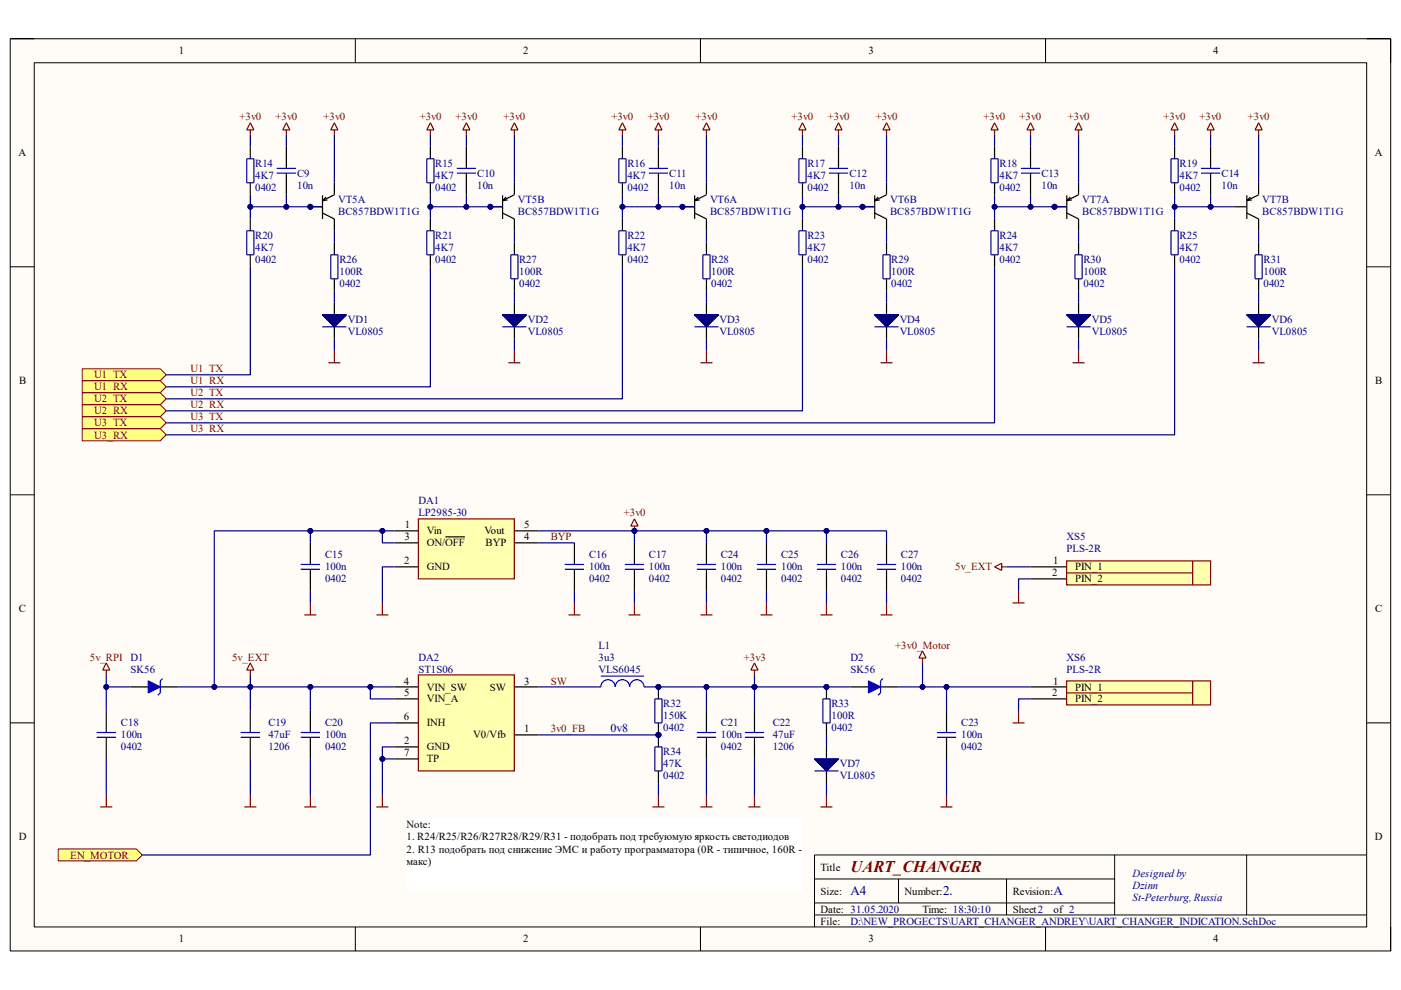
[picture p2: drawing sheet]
<svg xmlns="http://www.w3.org/2000/svg" width="297mm" height="210mm" viewBox="0 0 297 210" stroke-linecap="round" stroke-linejoin="round" font-family="sans-serif">
<path d="M2.2 8.2h292.7v193.4h-292.7z" fill-rule="evenodd" fill="#fffcf8"/>
<path d="M2.2 8.2h292.7v193.4h-292.7z" fill="none" stroke="#000" stroke-width=".21"/>
<path d="M7.3 13.3h282.5v183.2h-282.5z" fill-rule="evenodd" fill="#fffcf8"/>
<g fill="none" stroke="#000" stroke-width=".21">
<path d="M2.2 8.2h5.1M7.3 13.3h282.5v183.2h-282.5zM75.3 8.2v5.1M148.5 8.2v5.1M221.7 8.2v5.1M289.8 8.2h5.1v5.1M2.2 56.6h5.1M289.8 56.6h5.1M2.2 104.9h5.1M289.8 104.9h5.1M2.2 153.3h5.1M289.8 153.3h5.1"/>
<path d="M75.3 196.5v5.1M148.5 196.5v5.1M172.7 186.4h63.6M172.7 194h117.1M172.7 191.4h63.6M190.5 186.4v5M213.4 186.4v7.6M221.7 196.5v5.1M236.3 181.3v12.7M264.3 181.3v12.7M289.8 181.3h-117.1v15.2M294.9 196.5v5.1"/>
</g>
<path d="M53.1 31.1v2.6M53.1 38.7v2.6M60.7 31.1v4.6M60.7 36.7v4.6M53.1 46.4v2.5M53.1 54v2.6M70.9 51.5v2.5M70.9 59.1v2.6M70.9 64.2v2.5M70.9 69.3v2.5" fill="none" stroke="#000" stroke-width=".25"/>
<path d="M52.3 33.7h1.5v5h-1.5zM52.3 48.9h1.5v5.1h-1.5zM70.1 54h1.5v5.1h-1.5zM68.3 66.7h5.1l-2.5 2.6zM68.3 69.3h5.1" fill="none" stroke="#0c0087" stroke-width=".25"/>
<path d="M58.7 35.7h4M58.7 36.7h4" fill="none" stroke="#00f" stroke-width=".25"/>
<path d="M53.1 26l.7 1.6h-1.5zM53.1 27.6v1M60.7 26l.8 1.6h-1.6zM60.7 27.6v1" fill="none" stroke="#800000" stroke-width=".25"/>
<path d="M68.3 66.7h5.1l-2.5 2.6z" fill="#11037f"/>
<path d="M68.3 66.7h5.1l-2.5 2.6z" fill="none" stroke="#000080" stroke-width=".21"/>
<path d="M70.9 27.6v1M70.9 26l.7 1.6h-1.5zM69.6 76.9h2.6M70.9 74.4v2.5" fill="none" stroke="#800000" stroke-width=".25"/>
<circle cx="65.8" cy="43.8" r=".51" fill="#000080"/>
<circle cx="65.8" cy="43.8" r=".51" fill="none" stroke="#000080" stroke-width=".21"/>
<path d="M70.9 38.7v2.6M65.8 43.8h2.5M68.4 45.2l2.5 1.2v2.5M68.4 41.4v5M69.1 41.8l-.7 .7M69.4 42.4l-1 .1M70.9 41.3l-2.5 1.2" fill="none" stroke="#000" stroke-width=".25"/>
<circle cx="65.8" cy="43.8" r=".51" fill="#000080"/>
<circle cx="65.8" cy="43.8" r=".51" fill="none" stroke="#000080" stroke-width=".21"/>
<path d="M91.2 31.1v2.6M91.2 38.7v2.6M98.9 31.1v4.6M98.9 36.7v4.6M91.2 46.4v2.5M91.2 54v2.6M109.1 51.5v2.5M109.1 59.1v2.6M109.1 64.2v2.5M109.1 69.3v2.5" fill="none" stroke="#000" stroke-width=".25"/>
<path d="M90.5 33.7h1.5v5h-1.5zM90.5 48.9h1.5v5.1h-1.5zM108.3 54h1.5v5.1h-1.5zM106.5 66.7h5.1l-2.5 2.6zM106.5 69.3h5.1" fill="none" stroke="#0c0087" stroke-width=".25"/>
<path d="M96.8 35.7h4.1M96.8 36.7h4.1" fill="none" stroke="#00f" stroke-width=".25"/>
<path d="M91.2 26l.8 1.6h-1.5zM91.2 27.6v1M98.9 26l.7 1.6h-1.5zM98.9 27.6v1" fill="none" stroke="#800000" stroke-width=".25"/>
<path d="M106.5 66.7h5.1l-2.5 2.6z" fill="#11037f"/>
<path d="M106.5 66.7h5.1l-2.5 2.6z" fill="none" stroke="#000080" stroke-width=".21"/>
<path d="M109.1 27.6v1M109.1 26l.7 1.6h-1.5zM107.8 76.9h2.5M109.1 74.4v2.5" fill="none" stroke="#800000" stroke-width=".25"/>
<circle cx="104" cy="43.8" r=".51" fill="#000080"/>
<circle cx="104" cy="43.8" r=".51" fill="none" stroke="#000080" stroke-width=".21"/>
<path d="M109.1 38.7v2.6M104 43.8h2.5M106.6 45.2l2.5 1.2v2.5M106.6 41.4v5M107.3 41.8l-.7 .7M107.6 42.4l-1 .1M109.1 41.3l-2.5 1.2" fill="none" stroke="#000" stroke-width=".25"/>
<circle cx="104" cy="43.8" r=".51" fill="#000080"/>
<circle cx="104" cy="43.8" r=".51" fill="none" stroke="#000080" stroke-width=".21"/>
<path d="M132 31.1v2.6M132 38.7v2.6M139.6 31.1v4.6M139.6 36.7v4.6M132 46.4v2.5M132 54v2.6M149.8 51.5v2.5M149.8 59.1v2.6M149.8 64.2v2.5M149.8 69.3v2.5" fill="none" stroke="#000" stroke-width=".25"/>
<path d="M131.2 33.7h1.5v5h-1.5zM131.2 48.9h1.5v5.1h-1.5zM149 54h1.5v5.1h-1.5zM147.2 66.7h5.1l-2.5 2.6zM147.2 69.3h5.1" fill="none" stroke="#0c0087" stroke-width=".25"/>
<path d="M137.6 35.7h4M137.6 36.7h4" fill="none" stroke="#00f" stroke-width=".25"/>
<path d="M132 26l.7 1.6h-1.5zM132 27.6v1M139.6 26l.8 1.6h-1.6zM139.6 27.6v1" fill="none" stroke="#800000" stroke-width=".25"/>
<path d="M147.2 66.7h5.1l-2.5 2.6z" fill="#11037f"/>
<path d="M147.2 66.7h5.1l-2.5 2.6z" fill="none" stroke="#000080" stroke-width=".21"/>
<path d="M149.8 27.6v1M149.8 26l.7 1.6h-1.5zM170.1 26l.8 1.6h-1.5zM170.1 27.6v1M177.8 26l.7 1.6h-1.5zM177.8 27.6v1M148.5 76.9h2.6M149.8 74.4v2.5" fill="none" stroke="#800000" stroke-width=".25"/>
<path d="M170.1 31.1v2.6M170.1 38.7v2.6M177.8 31.1v4.6M177.8 36.7v4.6M170.1 46.4v2.5M170.1 54v2.6M188 51.5v2.5M188 59.1v2.6M188 64.2v2.5M188 69.3v2.5" fill="none" stroke="#000" stroke-width=".25"/>
<path d="M169.4 33.7h1.5v5h-1.5zM169.4 48.9h1.5v5.1h-1.5zM187.2 54h1.5v5.1h-1.5zM185.4 66.7h5.1l-2.5 2.6zM185.4 69.3h5.1" fill="none" stroke="#0c0087" stroke-width=".25"/>
<path d="M175.7 35.7h4.1M175.7 36.7h4.1" fill="none" stroke="#00f" stroke-width=".25"/>
<path d="M185.4 66.7h5.1l-2.5 2.6z" fill="#11037f"/>
<path d="M185.4 66.7h5.1l-2.5 2.6z" fill="none" stroke="#000080" stroke-width=".21"/>
<path d="M188 27.6v1M188 26l.7 1.6h-1.5zM210.9 26l.7 1.6h-1.5zM210.9 27.6v1M218.5 26l.8 1.6h-1.6zM218.5 27.6v1M186.7 76.9h2.5M188 74.4v2.5" fill="none" stroke="#800000" stroke-width=".25"/>
<path d="M210.9 31.1v2.6M210.9 38.7v2.6M218.5 31.1v4.6M218.5 36.7v4.6M210.9 46.4v2.5M210.9 54v2.6M228.7 51.5v2.5M228.7 59.1v2.6M228.7 64.2v2.5M228.7 69.3v2.5" fill="none" stroke="#000" stroke-width=".25"/>
<path d="M210.1 33.7h1.5v5h-1.5zM210.1 48.9h1.5v5.1h-1.5zM227.9 54h1.5v5.1h-1.5zM226.1 66.7h5.1l-2.5 2.6zM226.1 69.3h5.1" fill="none" stroke="#0c0087" stroke-width=".25"/>
<path d="M216.5 35.7h4M216.5 36.7h4" fill="none" stroke="#00f" stroke-width=".25"/>
<path d="M226.1 66.7h5.1l-2.5 2.6z" fill="#11037f"/>
<path d="M226.1 66.7h5.1l-2.5 2.6z" fill="none" stroke="#000080" stroke-width=".21"/>
<path d="M228.7 27.6v1M228.7 26l.7 1.6h-1.5zM249 26l.8 1.6h-1.5zM249 27.6v1M256.7 26l.7 1.6h-1.5zM256.7 27.6v1M227.4 76.9h2.6M228.7 74.4v2.5" fill="none" stroke="#800000" stroke-width=".25"/>
<path d="M249 31.1v2.6M249 38.7v2.6M256.7 31.1v4.6M256.7 36.7v4.6M249 46.4v2.5M249 54v2.6M266.8 51.5v2.5M266.8 59.1v2.6M266.8 64.2v2.5M266.8 69.3v2.5" fill="none" stroke="#000" stroke-width=".25"/>
<path d="M248.3 33.7h1.5v5h-1.5zM248.3 48.9h1.5v5.1h-1.5zM266.1 54h1.5v5.1h-1.5zM264.3 66.7h5.1l-2.6 2.6zM264.3 69.3h5.1" fill="none" stroke="#0c0087" stroke-width=".25"/>
<path d="M254.6 35.7h4.1M254.6 36.7h4.1" fill="none" stroke="#00f" stroke-width=".25"/>
<path d="M264.3 66.7h5.1l-2.6 2.6z" fill="#11037f"/>
<path d="M264.3 66.7h5.1l-2.6 2.6z" fill="none" stroke="#000080" stroke-width=".21"/>
<path d="M266.8 27.6v1M266.8 26l.8 1.6h-1.5zM265.6 76.9h2.5M266.8 74.4v2.5" fill="none" stroke="#800000" stroke-width=".25"/>
<circle cx="144.7" cy="43.8" r=".51" fill="#000080"/>
<circle cx="144.7" cy="43.8" r=".51" fill="none" stroke="#000080" stroke-width=".21"/>
<path d="M149.8 38.7v2.6M144.7 43.8h2.5M147.3 45.2l2.5 1.2v2.5M147.3 41.4v5M148 41.8l-.7 .7M148.3 42.4l-1 .1M149.8 41.3l-2.5 1.2" fill="none" stroke="#000" stroke-width=".25"/>
<circle cx="144.7" cy="43.8" r=".51" fill="#000080"/>
<circle cx="144.7" cy="43.8" r=".51" fill="none" stroke="#000080" stroke-width=".21"/>
<circle cx="182.9" cy="43.8" r=".51" fill="#000080"/>
<circle cx="182.9" cy="43.8" r=".51" fill="none" stroke="#000080" stroke-width=".21"/>
<path d="M188 38.7v2.6M182.9 43.8h2.5M185.5 45.2l2.5 1.2v2.5M185.5 41.4v5M186.2 41.8l-.7 .7M186.5 42.4l-1 .1M188 41.3l-2.5 1.2" fill="none" stroke="#000" stroke-width=".25"/>
<circle cx="182.9" cy="43.8" r=".51" fill="#000080"/>
<circle cx="182.9" cy="43.8" r=".51" fill="none" stroke="#000080" stroke-width=".21"/>
<circle cx="223.6" cy="43.8" r=".51" fill="#000080"/>
<circle cx="223.6" cy="43.8" r=".51" fill="none" stroke="#000080" stroke-width=".21"/>
<path d="M228.7 38.7v2.6M223.6 43.8h2.5M226.2 45.2l2.5 1.2v2.5M226.2 41.4v5M226.9 41.8l-.7 .7M227.2 42.4l-1 .1M228.7 41.3l-2.5 1.2" fill="none" stroke="#000" stroke-width=".25"/>
<circle cx="223.6" cy="43.8" r=".51" fill="#000080"/>
<circle cx="223.6" cy="43.8" r=".51" fill="none" stroke="#000080" stroke-width=".21"/>
<path d="M266.8 38.7v2.6M261.8 43.8h2.5M264.4 45.2l2.4 1.2v2.5M264.4 41.4v5M265.1 41.8l-.7 .7M265.4 42.4l-1 .1M266.8 41.3l-2.4 1.2M126.9 145.6h.5M136.5 145.6h.6" fill="none" stroke="#000" stroke-width=".25"/>
<path d="M127.4 145.6a1.53 1.53 0 0 1 1.5-1.5 1.53 1.53 0 0 1 1.5 1.5 1.53 1.53 0 0 1 1.6-1.5 1.53 1.53 0 0 1 1.5 1.5 1.53 1.53 0 0 1 1.5-1.5 1.53 1.53 0 0 1 1.5 1.5M127.4 143.3h9.1" fill="none" stroke="#00f" stroke-width=".25"/>
<path d="M88.7 143.1h20.4v20.4h-20.4z" fill-rule="evenodd" fill="#ffffb0"/>
<path d="M88.7 143.1h20.4v20.4h-20.4zM79.8 171.1h2.5M81.1 168.5v2.6" fill="none" stroke="#800000" stroke-width=".25"/>
<path d="M27.6 145.6h3.8M34 145.6h3.8M83.6 145.6h5.1M83.6 148.2h5.1M83.6 153.3h5.1M83.6 158.4h5.1M109.1 155.8h5.1M109.1 145.6h5.1M83.6 160.9h5.1" fill="none" stroke="#000" stroke-width=".25"/>
<path d="M34 144.4v2.5" fill="none" stroke="#00f" stroke-width=".25"/>
<path d="M31.4 144.4l2.6 1.2-2.6 1.3z" fill="#00f"/>
<g fill="none" stroke="#00f" stroke-width=".25">
<path d="M20.5 155.3h4.1M20.5 156.3h4.1M31.4 144.4l2.6 1.2-2.6 1.3zM34 146.9l-.5 .5M34.5 143.9l-.5 .5M51 155.3h4.1M51 156.3h4.1M63.8 155.3h4M63.8 156.3h4M147.7 155.3h4.1M147.7 156.3h4.1M157.9 155.3h4.1"/>
<path d="M157.9 156.3h4.1"/>
</g>
<path d="M22.5 150.7v4.6M22.5 156.3v4.6M53.1 150.7v4.6M53.1 156.3v4.6M65.8 150.7v4.6M65.8 156.3v4.6M149.8 150.7v4.6M149.8 156.3v4.6M160 150.7v4.6M160 156.3v4.6" fill="none" stroke="#000" stroke-width=".25"/>
<path d="M21.3 171.1h2.5M22.5 168.5v2.6M51.8 171.1h2.5M53.1 168.5v2.6M64.5 171.1h2.6M65.8 168.5v2.6M148.5 171.1h2.6M149.8 168.5v2.6M158.7 171.1h2.5M160 168.5v2.6" fill="none" stroke="#800000" stroke-width=".25"/>
<circle cx="139.6" cy="155.8" r=".51" fill="#000080"/>
<circle cx="139.6" cy="155.8" r=".51" fill="none" stroke="#000080" stroke-width=".21"/>
<path d="M139.6 155.8v2.6M139.6 163.5v2.5" fill="none" stroke="#000" stroke-width=".25"/>
<circle cx="139.6" cy="155.8" r=".51" fill="#000080"/>
<circle cx="139.6" cy="155.8" r=".51" fill="none" stroke="#000080" stroke-width=".21"/>
<path d="M138.8 158.4h1.6v5.1h-1.6z" fill="none" stroke="#0c0087" stroke-width=".25"/>
<path d="M195.6 138l.8 1.5h-1.6zM195.6 139.5v1.1M22.5 140.6l.8 1.5h-1.5zM22.5 142.1v1M53.1 140.6l.7 1.5h-1.5zM53.1 142.1v1M138.3 171.1h2.6M139.6 168.5v2.6" fill="none" stroke="#800000" stroke-width=".25"/>
<path d="M17.4 78.2h16.6l1.3 1.3-1.3 1.2h-16.6z" fill-rule="evenodd" fill="#ffff80"/>
<path d="M17.4 78.2h16.6l1.3 1.3-1.3 1.2h-16.6z" fill="none" stroke="#800000" stroke-width=".21"/>
<path d="M17.4 80.7h16.6l1.3 1.3-1.3 1.3h-16.6z" fill-rule="evenodd" fill="#ffff80"/>
<path d="M17.4 80.7h16.6l1.3 1.3-1.3 1.3h-16.6z" fill="none" stroke="#800000" stroke-width=".21"/>
<path d="M17.4 83.3h16.6l1.3 1.3-1.3 1.2h-16.6z" fill-rule="evenodd" fill="#ffff80"/>
<path d="M17.4 83.3h16.6l1.3 1.3-1.3 1.2h-16.6z" fill="none" stroke="#800000" stroke-width=".21"/>
<path d="M17.4 85.8h16.6l1.3 1.3-1.3 1.3h-16.6z" fill-rule="evenodd" fill="#ffff80"/>
<path d="M17.4 85.8h16.6l1.3 1.3-1.3 1.3h-16.6z" fill="none" stroke="#800000" stroke-width=".21"/>
<path d="M17.4 88.4h16.6l1.3 1.2-1.3 1.3h-16.6z" fill-rule="evenodd" fill="#ffff80"/>
<path d="M17.4 88.4h16.6l1.3 1.2-1.3 1.3h-16.6z" fill="none" stroke="#800000" stroke-width=".21"/>
<path d="M17.4 90.9h16.6l1.3 1.3-1.3 1.3h-16.6z" fill-rule="evenodd" fill="#ffff80"/>
<path d="M17.4 90.9h16.6l1.3 1.3-1.3 1.3h-16.6z" fill="none" stroke="#800000" stroke-width=".21"/>
<path d="M175.2 158.4v2.5M175.2 163.5v2.5" fill="none" stroke="#000" stroke-width=".25"/>
<path d="M172.7 160.9h5.1l-2.6 2.6zM172.7 163.5h5.1" fill="none" stroke="#0c0087" stroke-width=".25"/>
<path d="M172.7 160.9h5.1l-2.6 2.6z" fill="#11037f"/>
<path d="M172.7 160.9h5.1l-2.6 2.6z" fill="none" stroke="#000080" stroke-width=".21"/>
<path d="M174 171.1h2.5M175.2 168.5v2.6" fill="none" stroke="#800000" stroke-width=".25"/>
<circle cx="175.2" cy="145.6" r=".51" fill="#000080"/>
<circle cx="175.2" cy="145.6" r=".51" fill="none" stroke="#000080" stroke-width=".21"/>
<path d="M175.2 145.6v2.6M175.2 153.3v2.5" fill="none" stroke="#000" stroke-width=".25"/>
<circle cx="175.2" cy="145.6" r=".51" fill="#000080"/>
<circle cx="175.2" cy="145.6" r=".51" fill="none" stroke="#000080" stroke-width=".21"/>
<path d="M174.5 148.2h1.5v5.1h-1.5z" fill="none" stroke="#0c0087" stroke-width=".25"/>
<path d="M226.1 118.9h30.6v5.1h-30.6z" fill-rule="evenodd" fill="#ffffb0"/>
<path d="M226.1 118.9h30.6v5.1h-30.6zM252.9 118.9v5.1M226.1 121.5h26.8" fill="none" stroke="#800000" stroke-width=".25"/>
<path d="M218.5 120.2h7.6M218.5 122.7h7.6" fill="none" stroke="#000" stroke-width=".25"/>
<path d="M226.1 144.4h30.6v5.1h-30.6z" fill-rule="evenodd" fill="#ffffb0"/>
<path d="M210.9 120.2l1.5-.8v1.5zM212.4 120.2h1M214.7 127.8h2.5M216 125.3v2.5M214.7 153.3h2.5M216 150.7v2.6M226.1 144.4h30.6v5.1h-30.6zM226.1 146.9h26.8M252.9 144.4v5.1" fill="none" stroke="#800000" stroke-width=".25"/>
<path d="M218.5 145.6h7.6M218.5 148.2h7.6" fill="none" stroke="#000" stroke-width=".25"/>
<path d="M86.2 173.6h83.9v15.3h-83.9z" fill-rule="evenodd" fill="#fff"/>
<path d="M86.2 173.6h83.9v15.3h-83.9z" fill="none" stroke="#fff" stroke-width=".21"/>
<path d="M88.7 110h20.4v12.7h-20.4z" fill-rule="evenodd" fill="#ffffb0"/>
<path d="M88.7 110h20.4v12.7h-20.4zM134.5 111.5v1.1M134.5 110l.8 1.5h-1.6zM64.5 130.4h2.6M65.8 127.8v2.6M79.8 130.4h2.5M81.1 127.8v2.6M120.5 130.4h2.6M121.8 127.8v2.6M133.2 130.4h2.6M134.5 127.8v2.6" fill="none" stroke="#800000" stroke-width=".25"/>
<path d="M65.8 115.1v4.6M83.6 112.6h5.1M83.6 115.1h5.1M94.4 113.8h4.2M109.1 112.6h5.1M109.1 115.1h5.1M121.8 115.1v4.6M134.5 115.1v4.6M65.8 120.7v4.6M83.6 120.2h5.1M121.8 120.7v4.6M134.5 120.7v4.6" fill="none" stroke="#000" stroke-width=".25"/>
<path d="M63.8 119.7h4M119.8 119.7h4M132.5 119.7h4M63.8 120.7h4M119.8 120.7h4M132.5 120.7h4" fill="none" stroke="#00f" stroke-width=".25"/>
<circle cx="134.5" cy="112.6" r=".51" fill="#000080"/>
<circle cx="134.5" cy="112.6" r=".51" fill="none" stroke="#000080" stroke-width=".21"/>
<path d="M12.4 180h16.5l1.3 1.3-1.3 1.2h-16.5z" fill-rule="evenodd" fill="#ffff80"/>
<path d="M12.4 180h16.5l1.3 1.3-1.3 1.2h-16.5z" fill="none" stroke="#800000" stroke-width=".21"/>
<path d="M180.3 145.6h3.8M186.7 145.6h3.8" fill="none" stroke="#000" stroke-width=".25"/>
<path d="M186.7 144.4v2.5" fill="none" stroke="#00f" stroke-width=".25"/>
<path d="M184.1 144.4l2.6 1.2-2.6 1.3z" fill="#00f"/>
<path d="M184.1 144.4l2.6 1.2-2.6 1.3zM186.7 146.9l-.5 .5M187.2 143.9l-.5 .5M198.6 155.3h4.1M198.6 156.3h4.1" fill="none" stroke="#00f" stroke-width=".25"/>
<path d="M200.7 150.7v4.6M200.7 156.3v4.6" fill="none" stroke="#000" stroke-width=".25"/>
<path d="M199.4 171.1h2.6M200.7 168.5v2.6" fill="none" stroke="#800000" stroke-width=".25"/>
<circle cx="139.6" cy="155.8" r=".51" fill="#000080"/>
<circle cx="139.6" cy="155.8" r=".51" fill="none" stroke="#000080" stroke-width=".21"/>
<circle cx="139.6" cy="145.6" r=".51" fill="#000080"/>
<circle cx="139.6" cy="145.6" r=".51" fill="none" stroke="#000080" stroke-width=".21"/>
<path d="M139.6 153.3v2.5" fill="none" stroke="#000" stroke-width=".25"/>
<circle cx="139.6" cy="155.8" r=".51" fill="#000080"/>
<circle cx="139.6" cy="155.8" r=".51" fill="none" stroke="#000080" stroke-width=".21"/>
<path d="M139.6 145.6v2.6" fill="none" stroke="#000" stroke-width=".25"/>
<circle cx="139.6" cy="145.6" r=".51" fill="#000080"/>
<circle cx="139.6" cy="145.6" r=".51" fill="none" stroke="#000080" stroke-width=".21"/>
<path d="M138.8 148.2h1.6v5.1h-1.6z" fill="none" stroke="#0c0087" stroke-width=".25"/>
<path d="M160 140.6l.7 1.5h-1.5zM160 142.1v1" fill="none" stroke="#800000" stroke-width=".25"/>
<path d="M27.6 145.6h-5.1v5.1" fill="none" stroke="#000080" stroke-width=".25"/>
<circle cx="22.5" cy="145.6" r=".51" fill="#000080"/>
<circle cx="22.5" cy="145.6" r=".51" fill="none" stroke="#000080" stroke-width=".21"/>
<path d="M53.1 56.6v22.9h-17.8M91.2 56.6v25.4h-55.9M132 56.6v28h-96.7M170.1 56.6v30.5h-134.8M210.9 56.6v33.1h-175.6M249 56.6v35.6h-213.7M37.8 145.6h15.3v5.1M83.6 153.3h-5.1v28h-48.3" fill="none" stroke="#000080" stroke-width=".25"/>
<circle cx="53.1" cy="145.6" r=".51" fill="#000080"/>
<circle cx="53.1" cy="145.6" r=".51" fill="none" stroke="#000080" stroke-width=".21"/>
<circle cx="45.4" cy="145.6" r=".51" fill="#000080"/>
<circle cx="45.4" cy="145.6" r=".51" fill="none" stroke="#000080" stroke-width=".21"/>
<path d="M81.1 112.6h-35.7v33" fill="none" stroke="#000080" stroke-width=".25"/>
<circle cx="81.1" cy="112.6" r=".51" fill="#000080"/>
<circle cx="81.1" cy="112.6" r=".51" fill="none" stroke="#000080" stroke-width=".21"/>
<circle cx="65.8" cy="112.6" r=".51" fill="#000080"/>
<circle cx="65.8" cy="112.6" r=".51" fill="none" stroke="#000080" stroke-width=".21"/>
<circle cx="45.4" cy="145.6" r=".51" fill="#000080"/>
<circle cx="45.4" cy="145.6" r=".51" fill="none" stroke="#000080" stroke-width=".21"/>
<path d="M53.1 143.1v2.5h12.7v5.1" fill="none" stroke="#000080" stroke-width=".25"/>
<circle cx="65.8" cy="145.6" r=".51" fill="#000080"/>
<circle cx="65.8" cy="145.6" r=".51" fill="none" stroke="#000080" stroke-width=".21"/>
<circle cx="53.1" cy="145.6" r=".51" fill="#000080"/>
<circle cx="53.1" cy="145.6" r=".51" fill="none" stroke="#000080" stroke-width=".21"/>
<path d="M68.3 43.8h-15.2v2.6" fill="none" stroke="#000080" stroke-width=".25"/>
<circle cx="53.1" cy="43.8" r=".51" fill="#000080"/>
<circle cx="53.1" cy="43.8" r=".51" fill="none" stroke="#000080" stroke-width=".21"/>
<circle cx="60.7" cy="43.8" r=".51" fill="#000080"/>
<circle cx="60.7" cy="43.8" r=".51" fill="none" stroke="#000080" stroke-width=".21"/>
<circle cx="65.8" cy="43.8" r=".51" fill="#000080"/>
<circle cx="65.8" cy="43.8" r=".51" fill="none" stroke="#000080" stroke-width=".21"/>
<path d="M65.8 145.6h12.7" fill="none" stroke="#000080" stroke-width=".25"/>
<circle cx="65.8" cy="145.6" r=".51" fill="#000080"/>
<circle cx="65.8" cy="145.6" r=".51" fill="none" stroke="#000080" stroke-width=".21"/>
<circle cx="78.5" cy="145.6" r=".51" fill="#000080"/>
<circle cx="78.5" cy="145.6" r=".51" fill="none" stroke="#000080" stroke-width=".21"/>
<path d="M83.6 145.6h-5.1v2.6h5.1" fill="none" stroke="#000080" stroke-width=".25"/>
<circle cx="78.5" cy="145.6" r=".51" fill="#000080"/>
<circle cx="78.5" cy="145.6" r=".51" fill="none" stroke="#000080" stroke-width=".21"/>
<path d="M81.1 160.9h2.5" fill="none" stroke="#000080" stroke-width=".25"/>
<circle cx="81.1" cy="160.9" r=".51" fill="#000080"/>
<circle cx="81.1" cy="160.9" r=".51" fill="none" stroke="#000080" stroke-width=".21"/>
<path d="M83.6 158.4h-2.5v10.1" fill="none" stroke="#000080" stroke-width=".25"/>
<circle cx="81.1" cy="160.9" r=".51" fill="#000080"/>
<circle cx="81.1" cy="160.9" r=".51" fill="none" stroke="#000080" stroke-width=".21"/>
<path d="M83.6 112.6h-2.5v2.5h2.5M83.6 120.2h-2.5v7.6" fill="none" stroke="#000080" stroke-width=".25"/>
<circle cx="81.1" cy="112.6" r=".51" fill="#000080"/>
<circle cx="81.1" cy="112.6" r=".51" fill="none" stroke="#000080" stroke-width=".21"/>
<path d="M106.5 43.8h-15.3v2.6" fill="none" stroke="#000080" stroke-width=".25"/>
<circle cx="91.2" cy="43.8" r=".51" fill="#000080"/>
<circle cx="91.2" cy="43.8" r=".51" fill="none" stroke="#000080" stroke-width=".21"/>
<circle cx="98.9" cy="43.8" r=".51" fill="#000080"/>
<circle cx="98.9" cy="43.8" r=".51" fill="none" stroke="#000080" stroke-width=".21"/>
<circle cx="104" cy="43.8" r=".51" fill="#000080"/>
<circle cx="104" cy="43.8" r=".51" fill="none" stroke="#000080" stroke-width=".21"/>
<path d="M114.2 155.8h25.4" fill="none" stroke="#000080" stroke-width=".25"/>
<circle cx="139.6" cy="155.8" r=".51" fill="#000080"/>
<circle cx="139.6" cy="155.8" r=".51" fill="none" stroke="#000080" stroke-width=".21"/>
<path d="M114.2 112.6h20.3v2.5M114.2 115.1h7.6M114.2 145.6h12.7" fill="none" stroke="#000080" stroke-width=".25"/>
<circle cx="134.5" cy="112.6" r=".51" fill="#000080"/>
<circle cx="134.5" cy="112.6" r=".51" fill="none" stroke="#000080" stroke-width=".21"/>
<path d="M134.5 43.8h-2.5v2.6" fill="none" stroke="#000080" stroke-width=".25"/>
<circle cx="132" cy="43.8" r=".51" fill="#000080"/>
<circle cx="132" cy="43.8" r=".51" fill="none" stroke="#000080" stroke-width=".21"/>
<path d="M134.5 43.8h12.7" fill="none" stroke="#000080" stroke-width=".25"/>
<circle cx="139.6" cy="43.8" r=".51" fill="#000080"/>
<circle cx="139.6" cy="43.8" r=".51" fill="none" stroke="#000080" stroke-width=".21"/>
<circle cx="144.7" cy="43.8" r=".51" fill="#000080"/>
<circle cx="144.7" cy="43.8" r=".51" fill="none" stroke="#000080" stroke-width=".21"/>
<path d="M137.1 145.6h22.9" fill="none" stroke="#000080" stroke-width=".25"/>
<circle cx="139.6" cy="145.6" r=".51" fill="#000080"/>
<circle cx="139.6" cy="145.6" r=".51" fill="none" stroke="#000080" stroke-width=".21"/>
<circle cx="149.8" cy="145.6" r=".51" fill="#000080"/>
<circle cx="149.8" cy="145.6" r=".51" fill="none" stroke="#000080" stroke-width=".21"/>
<circle cx="160" cy="145.6" r=".51" fill="#000080"/>
<circle cx="160" cy="145.6" r=".51" fill="none" stroke="#000080" stroke-width=".21"/>
<path d="M160 145.6h20.3" fill="none" stroke="#000080" stroke-width=".25"/>
<circle cx="160" cy="145.6" r=".51" fill="#000080"/>
<circle cx="160" cy="145.6" r=".51" fill="none" stroke="#000080" stroke-width=".21"/>
<circle cx="175.2" cy="145.6" r=".51" fill="#000080"/>
<circle cx="175.2" cy="145.6" r=".51" fill="none" stroke="#000080" stroke-width=".21"/>
<path d="M185.4 43.8h-15.3v2.6" fill="none" stroke="#000080" stroke-width=".25"/>
<circle cx="170.1" cy="43.8" r=".51" fill="#000080"/>
<circle cx="170.1" cy="43.8" r=".51" fill="none" stroke="#000080" stroke-width=".21"/>
<circle cx="177.8" cy="43.8" r=".51" fill="#000080"/>
<circle cx="177.8" cy="43.8" r=".51" fill="none" stroke="#000080" stroke-width=".21"/>
<circle cx="182.9" cy="43.8" r=".51" fill="#000080"/>
<circle cx="182.9" cy="43.8" r=".51" fill="none" stroke="#000080" stroke-width=".21"/>
<path d="M195.6 140.6v5h-5.1" fill="none" stroke="#000080" stroke-width=".25"/>
<circle cx="195.6" cy="145.6" r=".51" fill="#000080"/>
<circle cx="195.6" cy="145.6" r=".51" fill="none" stroke="#000080" stroke-width=".21"/>
<path d="M195.6 145.6h22.9" fill="none" stroke="#000080" stroke-width=".25"/>
<circle cx="200.7" cy="145.6" r=".51" fill="#000080"/>
<circle cx="200.7" cy="145.6" r=".51" fill="none" stroke="#000080" stroke-width=".21"/>
<circle cx="195.6" cy="145.6" r=".51" fill="#000080"/>
<circle cx="195.6" cy="145.6" r=".51" fill="none" stroke="#000080" stroke-width=".21"/>
<path d="M226.1 43.8h-15.2v2.6" fill="none" stroke="#000080" stroke-width=".25"/>
<circle cx="210.9" cy="43.8" r=".51" fill="#000080"/>
<circle cx="210.9" cy="43.8" r=".51" fill="none" stroke="#000080" stroke-width=".21"/>
<circle cx="218.5" cy="43.8" r=".51" fill="#000080"/>
<circle cx="218.5" cy="43.8" r=".51" fill="none" stroke="#000080" stroke-width=".21"/>
<circle cx="223.6" cy="43.8" r=".51" fill="#000080"/>
<circle cx="223.6" cy="43.8" r=".51" fill="none" stroke="#000080" stroke-width=".21"/>
<path d="M249 43.8h12.8M213.4 120.2h5.1M218.5 122.7h-2.5v2.6M218.5 148.2h-2.5v2.5" fill="none" stroke="#000080" stroke-width=".25"/>
<circle cx="249" cy="43.8" r=".51" fill="#000080"/>
<circle cx="249" cy="43.8" r=".51" fill="none" stroke="#000080" stroke-width=".21"/>
<circle cx="256.7" cy="43.8" r=".51" fill="#000080"/>
<circle cx="256.7" cy="43.8" r=".51" fill="none" stroke="#000080" stroke-width=".21"/>
<path d="M22.5 143.1v2.5M22.5 160.9v7.6" fill="none" stroke="#000080" stroke-width=".25"/>
<circle cx="22.5" cy="145.6" r=".51" fill="#000080"/>
<circle cx="22.5" cy="145.6" r=".51" fill="none" stroke="#000080" stroke-width=".21"/>
<path d="M53.1 41.3v2.5M53.1 160.9v7.6" fill="none" stroke="#000080" stroke-width=".25"/>
<circle cx="53.1" cy="43.8" r=".51" fill="#000080"/>
<circle cx="53.1" cy="43.8" r=".51" fill="none" stroke="#000080" stroke-width=".21"/>
<path d="M53.1 28.6v2.5M60.7 41.3v2.5" fill="none" stroke="#000080" stroke-width=".25"/>
<circle cx="60.7" cy="43.8" r=".51" fill="#000080"/>
<circle cx="60.7" cy="43.8" r=".51" fill="none" stroke="#000080" stroke-width=".21"/>
<path d="M60.7 28.6v2.5M65.8 112.6v2.5M65.8 125.3v2.5M65.8 160.9v7.6" fill="none" stroke="#000080" stroke-width=".25"/>
<circle cx="65.8" cy="112.6" r=".51" fill="#000080"/>
<circle cx="65.8" cy="112.6" r=".51" fill="none" stroke="#000080" stroke-width=".21"/>
<path d="M70.9 28.6v10.1M70.9 48.9v2.6M91.2 41.3v2.5M70.9 61.7v2.5M70.9 71.8v2.6" fill="none" stroke="#000080" stroke-width=".25"/>
<circle cx="91.2" cy="43.8" r=".51" fill="#000080"/>
<circle cx="91.2" cy="43.8" r=".51" fill="none" stroke="#000080" stroke-width=".21"/>
<path d="M91.2 28.6v2.5M98.9 41.3v2.5" fill="none" stroke="#000080" stroke-width=".25"/>
<circle cx="98.9" cy="43.8" r=".51" fill="#000080"/>
<circle cx="98.9" cy="43.8" r=".51" fill="none" stroke="#000080" stroke-width=".21"/>
<path d="M98.9 28.6v2.5M109.1 28.6v10.1M109.1 48.9v2.6M132 41.3v2.5M109.1 61.7v2.5M109.1 71.8v2.6M121.8 125.3v2.5" fill="none" stroke="#000080" stroke-width=".25"/>
<circle cx="132" cy="43.8" r=".51" fill="#000080"/>
<circle cx="132" cy="43.8" r=".51" fill="none" stroke="#000080" stroke-width=".21"/>
<path d="M132 28.6v2.5M139.6 41.3v2.5M134.5 125.3v2.5M139.6 166v2.5" fill="none" stroke="#000080" stroke-width=".25"/>
<circle cx="139.6" cy="43.8" r=".51" fill="#000080"/>
<circle cx="139.6" cy="43.8" r=".51" fill="none" stroke="#000080" stroke-width=".21"/>
<path d="M139.6 28.6v2.5M149.8 145.6v5.1M149.8 160.9v7.6" fill="none" stroke="#000080" stroke-width=".25"/>
<circle cx="149.8" cy="145.6" r=".51" fill="#000080"/>
<circle cx="149.8" cy="145.6" r=".51" fill="none" stroke="#000080" stroke-width=".21"/>
<path d="M149.8 28.6v10.1M149.8 48.9v2.6M149.8 61.7v2.5M149.8 71.8v2.6M160 145.6v5.1M160 160.9v7.6" fill="none" stroke="#000080" stroke-width=".25"/>
<circle cx="160" cy="145.6" r=".51" fill="#000080"/>
<circle cx="160" cy="145.6" r=".51" fill="none" stroke="#000080" stroke-width=".21"/>
<path d="M160 143.1v2.5" fill="none" stroke="#000080" stroke-width=".25"/>
<circle cx="160" cy="145.6" r=".51" fill="#000080"/>
<circle cx="160" cy="145.6" r=".51" fill="none" stroke="#000080" stroke-width=".21"/>
<path d="M170.1 41.3v2.5" fill="none" stroke="#000080" stroke-width=".25"/>
<circle cx="170.1" cy="43.8" r=".51" fill="#000080"/>
<circle cx="170.1" cy="43.8" r=".51" fill="none" stroke="#000080" stroke-width=".21"/>
<path d="M170.1 28.6v2.5M177.8 41.3v2.5M175.2 155.8v2.6M175.2 166v2.5" fill="none" stroke="#000080" stroke-width=".25"/>
<circle cx="177.8" cy="43.8" r=".51" fill="#000080"/>
<circle cx="177.8" cy="43.8" r=".51" fill="none" stroke="#000080" stroke-width=".21"/>
<path d="M177.8 28.6v2.5M188 28.6v10.1M188 48.9v2.6M188 61.7v2.5M188 71.8v2.6M200.7 145.6v5.1M200.7 160.9v7.6" fill="none" stroke="#000080" stroke-width=".25"/>
<circle cx="200.7" cy="145.6" r=".51" fill="#000080"/>
<circle cx="200.7" cy="145.6" r=".51" fill="none" stroke="#000080" stroke-width=".21"/>
<path d="M210.9 41.3v2.5" fill="none" stroke="#000080" stroke-width=".25"/>
<circle cx="210.9" cy="43.8" r=".51" fill="#000080"/>
<circle cx="210.9" cy="43.8" r=".51" fill="none" stroke="#000080" stroke-width=".21"/>
<path d="M210.9 28.6v2.5M218.5 41.3v2.5" fill="none" stroke="#000080" stroke-width=".25"/>
<circle cx="218.5" cy="43.8" r=".51" fill="#000080"/>
<circle cx="218.5" cy="43.8" r=".51" fill="none" stroke="#000080" stroke-width=".21"/>
<path d="M218.5 28.6v2.5M228.7 28.6v10.1M228.7 48.9v2.6M249 41.3v5.1M228.7 61.7v2.5M228.7 71.8v2.6" fill="none" stroke="#000080" stroke-width=".25"/>
<circle cx="249" cy="43.8" r=".51" fill="#000080"/>
<circle cx="249" cy="43.8" r=".51" fill="none" stroke="#000080" stroke-width=".21"/>
<path d="M249 28.6v2.5M256.7 41.3v2.5" fill="none" stroke="#000080" stroke-width=".25"/>
<circle cx="256.7" cy="43.8" r=".51" fill="#000080"/>
<circle cx="256.7" cy="43.8" r=".51" fill="none" stroke="#000080" stroke-width=".21"/>
<path d="M256.7 28.6v2.5M266.8 28.6v10.1M266.8 48.9v2.6M266.8 61.7v2.5M266.8 71.8v2.6M134.5 112.6h28v2.5M149.8 125.3v2.5M162.5 125.3v2.5" fill="none" stroke="#000080" stroke-width=".25"/>
<path d="M149.8 115.1v4.6M162.5 115.1v4.6M149.8 120.7v4.6M162.5 120.7v4.6" fill="none" stroke="#000" stroke-width=".25"/>
<path d="M147.7 119.7h4.1M160.5 119.7h4M147.7 120.7h4.1M160.5 120.7h4" fill="none" stroke="#00f" stroke-width=".25"/>
<path d="M148.5 130.4h2.6M149.8 127.8v2.6M161.2 130.4h2.6M162.5 127.8v2.6" fill="none" stroke="#800000" stroke-width=".25"/>
<circle cx="134.5" cy="112.6" r=".51" fill="#000080"/>
<circle cx="134.5" cy="112.6" r=".51" fill="none" stroke="#000080" stroke-width=".21"/>
<circle cx="149.8" cy="112.6" r=".51" fill="#000080"/>
<circle cx="149.8" cy="112.6" r=".51" fill="none" stroke="#000080" stroke-width=".21"/>
<circle cx="162.5" cy="112.6" r=".51" fill="#000080"/>
<circle cx="162.5" cy="112.6" r=".51" fill="none" stroke="#000080" stroke-width=".21"/>
<path d="M149.8 112.6v2.5" fill="none" stroke="#000080" stroke-width=".25"/>
<circle cx="149.8" cy="112.6" r=".51" fill="#000080"/>
<circle cx="149.8" cy="112.6" r=".51" fill="none" stroke="#000080" stroke-width=".21"/>
<path d="M175.2 115.1v4.6M188 115.1v4.6M175.2 120.7v4.6M188 120.7v4.6" fill="none" stroke="#000" stroke-width=".25"/>
<path d="M173.2 119.7h4.1M185.9 119.7h4.1M173.2 120.7h4.1M185.9 120.7h4.1" fill="none" stroke="#00f" stroke-width=".25"/>
<path d="M174 130.4h2.5M175.2 127.8v2.6M186.7 130.4h2.5M188 127.8v2.6" fill="none" stroke="#800000" stroke-width=".25"/>
<path d="M162.5 112.6h12.7v2.5M175.2 125.3v2.5M188 125.3v2.5" fill="none" stroke="#000080" stroke-width=".25"/>
<circle cx="162.5" cy="112.6" r=".51" fill="#000080"/>
<circle cx="162.5" cy="112.6" r=".51" fill="none" stroke="#000080" stroke-width=".21"/>
<circle cx="175.2" cy="112.6" r=".51" fill="#000080"/>
<circle cx="175.2" cy="112.6" r=".51" fill="none" stroke="#000080" stroke-width=".21"/>
<path d="M175.2 112.6h12.8v2.5" fill="none" stroke="#000080" stroke-width=".25"/>
<circle cx="175.2" cy="112.6" r=".51" fill="#000080"/>
<circle cx="175.2" cy="112.6" r=".51" fill="none" stroke="#000080" stroke-width=".21"/>
<text font-size="3.5" fill="#800000" x="180.3" y="184.9">UART_CHANGER</text>
<g font-size="2.8" fill="#000080">
<text x="180.3" y="189.8">A4</text>
<text x="200" y="189.8">2.</text>
<text x="223.4" y="189.8">A</text>
</g>
<text font-size="2.5" fill="#000080" x="129.5" y="155.2">0v8</text>
<g font-size="2.3">
<text x="37.9" y="11.5">1</text>
<text x="110.9" y="11.5">2</text>
<text x="184.1" y="11.5">3</text>
<text x="257.2" y="11.5">4</text>
<text x="3.9" y="33.1">A</text>
<text x="291.5" y="33.1">A</text>
<text x="4.1" y="81.5">B</text>
<text x="291.6" y="81.5">B</text>
<text x="85.9" y="112">1</text>
<text x="90.5" y="113.3">Vin</text>
<text x="102.7" y="113.3">Vout</text>
<text x="111.2" y="112">5</text>
<text x="85.7" y="119.6">2</text>
<text x="85.8" y="114.6">3</text>
<text x="90.5" y="115.8">ON/OFF</text>
<text x="103" y="115.8">BYP</text>
<text x="111.2" y="114.6">4</text>
<text x="223.3" y="119.6">1</text>
<text x="90.5" y="120.9">GND</text>
<text x="223.1" y="122.2">2</text>
<text x="227.9" y="120.9">PIN_1</text>
<text x="227.9" y="123.5">PIN_2</text>
<text x="4" y="129.8">C</text>
<text x="291.6" y="129.8">C</text>
<text x="85.6" y="145.1">4</text>
<text x="85.7" y="147.7">5</text>
<text x="90.5" y="146.4">VIN_SW</text>
<text x="90.5" y="148.9">VIN_A</text>
<text x="103.9" y="146.4">SW</text>
<text x="111.2" y="145.1">3</text>
<text x="223.1" y="147.7">2</text>
<text x="223.3" y="145.1">1</text>
<text x="227.9" y="146.4">PIN_1</text>
<text x="227.9" y="148.9">PIN_2</text>
<text x="85.6" y="152.8">6</text>
<text x="90.5" y="154">INH</text>
<text x="111.2" y="155.3">1</text>
<text x="85.7" y="157.8">2</text>
<text x="85.7" y="160.4">7</text>
<text x="90.5" y="159.1">GND</text>
<text x="90.5" y="161.6">TP</text>
<text x="100.3" y="156.6">V0/Vfb</text>
<text x="4" y="178.2">D</text>
<text x="86.2" y="175.6">Note:</text>
<text x="86.2" y="178.2">1. R24/R25/R26/R27R28/R29/R31 - подобрать под требуюмую яркость светодиодов</text>
<text x="291.5" y="178.2">D</text>
<text x="86.2" y="180.8">2. R13 подобрать под снижение ЭМС и работу программатора (0R - типичное, 160R -</text>
<text x="86.2" y="183.3">макс)</text>
<text x="174" y="184.6">Title</text>
<text x="174" y="189.7">Size:</text>
<text x="191.8" y="189.7">Number:</text>
<text x="214.7" y="189.7">Revision:</text>
<text x="174" y="193.5">Date: 31.05.2020</text>
<text x="174" y="196">File:</text>
<text x="195.6" y="193.5">Time: 18:30:10</text>
<text x="214.7" y="193.5">Sheet2</text>
<text x="223.4" y="193.5">of 2</text>
<text x="37.9" y="199.8">1</text>
<text x="110.9" y="199.8">2</text>
<text x="184.1" y="199.8">3</text>
<text x="257.2" y="199.8">4</text>
</g>
<g font-size="2.3" fill="#800000">
<text x="50.8" y="25.5">+3v0</text>
<text x="58.4" y="25.5">+3v0</text>
<text x="68.6" y="25.5">+3v0</text>
<text x="89" y="25.5">+3v0</text>
<text x="96.6" y="25.5">+3v0</text>
<text x="106.8" y="25.5">+3v0</text>
<text x="129.6" y="25.5">+3v0</text>
<text x="137.3" y="25.5">+3v0</text>
<text x="147.5" y="25.5">+3v0</text>
<text x="167.8" y="25.5">+3v0</text>
<text x="175.5" y="25.5">+3v0</text>
<text x="185.7" y="25.5">+3v0</text>
<text x="208.5" y="25.5">+3v0</text>
<text x="216.2" y="25.5">+3v0</text>
<text x="226.4" y="25.5">+3v0</text>
<text x="246.7" y="25.5">+3v0</text>
<text x="254.3" y="25.5">+3v0</text>
<text x="264.6" y="25.5">+3v0</text>
<text x="20" y="80.2">U1_TX</text>
<text x="20" y="82.7">U1_RX</text>
<text x="40.4" y="78.9">U1_TX</text>
<text x="40.4" y="81.5">U1_RX</text>
<text x="20" y="85.3">U2_TX</text>
<text x="20" y="87.8">U2_RX</text>
<text x="40.4" y="89.1">U3_TX</text>
<text x="40.4" y="84">U2_TX</text>
<text x="40.4" y="86.5">U2_RX</text>
<text x="20" y="90.4">U3_TX</text>
<text x="20" y="93">U3_RX</text>
<text x="40.4" y="91.6">U3_RX</text>
<text x="132.2" y="109.5">+3v0</text>
<text x="116.8" y="114.6">BYP</text>
<text x="202.5" y="120.9">5v_EXT</text>
<text x="189.8" y="137.5">+3v0_Motor</text>
<text x="19" y="140.1">5v_RPI</text>
<text x="49.2" y="140.1">5v_EXT</text>
<text x="157.7" y="140.1">+3v3</text>
<text x="116.8" y="145.1">SW</text>
<text x="116.8" y="155.3">3v0_FB</text>
<text x="14.9" y="182">EN_MOTOR</text>
</g>
<g font-size="2.3" fill="#000080">
<text x="54.1" y="35.4">R14</text>
<text x="92.3" y="35.4">R15</text>
<text x="133" y="35.4">R16</text>
<text x="171.2" y="35.4">R17</text>
<text x="211.9" y="35.4">R18</text>
<text x="250.1" y="35.4">R19</text>
<text x="54.1" y="40.5">0402</text>
<text x="54.1" y="37.9">4K7</text>
<text x="63" y="37.4">C9</text>
<text x="63" y="40">10n</text>
<text x="92.3" y="40.5">0402</text>
<text x="92.3" y="37.9">4K7</text>
<text x="101.2" y="37.4">C10</text>
<text x="101.2" y="40">10n</text>
<text x="133" y="40.5">0402</text>
<text x="133" y="37.9">4K7</text>
<text x="141.9" y="37.4">C11</text>
<text x="141.9" y="40">10n</text>
<text x="171.2" y="40.5">0402</text>
<text x="171.2" y="37.9">4K7</text>
<text x="180.1" y="37.4">C12</text>
<text x="180.1" y="40">10n</text>
<text x="211.9" y="40.5">0402</text>
<text x="211.9" y="37.9">4K7</text>
<text x="220.8" y="37.4">C13</text>
<text x="220.8" y="40">10n</text>
<text x="250.1" y="40.5">0402</text>
<text x="250.1" y="37.9">4K7</text>
<text x="259" y="37.4">C14</text>
<text x="259" y="40">10n</text>
<text x="71.7" y="43">VT5A</text>
<text x="71.7" y="45.6">BC857BDW1T1G</text>
<text x="109.8" y="43">VT5B</text>
<text x="109.8" y="45.6">BC857BDW1T1G</text>
<text x="150.5" y="43">VT6A</text>
<text x="150.5" y="45.6">BC857BDW1T1G</text>
<text x="188.7" y="43">VT6B</text>
<text x="188.7" y="45.6">BC857BDW1T1G</text>
<text x="229.4" y="43">VT7A</text>
<text x="229.4" y="45.6">BC857BDW1T1G</text>
<text x="267.6" y="43">VT7B</text>
<text x="267.6" y="45.6">BC857BDW1T1G</text>
<text x="54.1" y="50.7">R20</text>
<text x="54.1" y="53.3">4K7</text>
<text x="92.3" y="50.7">R21</text>
<text x="92.3" y="53.3">4K7</text>
<text x="133" y="50.7">R22</text>
<text x="133" y="53.3">4K7</text>
<text x="171.2" y="50.7">R23</text>
<text x="171.2" y="53.3">4K7</text>
<text x="211.9" y="50.7">R24</text>
<text x="211.9" y="53.3">4K7</text>
<text x="250.1" y="50.7">R25</text>
<text x="250.1" y="53.3">4K7</text>
<text x="54.1" y="55.8">0402</text>
<text x="72" y="55.8">R26</text>
<text x="72" y="58.3">100R</text>
<text x="92.3" y="55.8">0402</text>
<text x="110.1" y="55.8">R27</text>
<text x="110.1" y="58.3">100R</text>
<text x="133" y="55.8">0402</text>
<text x="150.8" y="55.8">R28</text>
<text x="150.8" y="58.3">100R</text>
<text x="171.2" y="55.8">0402</text>
<text x="189" y="55.8">R29</text>
<text x="189" y="58.3">100R</text>
<text x="211.9" y="55.8">0402</text>
<text x="229.7" y="55.8">R30</text>
<text x="229.7" y="58.3">100R</text>
<text x="250.1" y="55.8">0402</text>
<text x="267.9" y="55.8">R31</text>
<text x="267.9" y="58.3">100R</text>
<text x="72" y="60.9">0402</text>
<text x="110.1" y="60.9">0402</text>
<text x="150.8" y="60.9">0402</text>
<text x="189" y="60.9">0402</text>
<text x="229.7" y="60.9">0402</text>
<text x="267.9" y="60.9">0402</text>
<text x="73.7" y="68.5">VD1</text>
<text x="73.7" y="71">VL0805</text>
<text x="111.9" y="68.5">VD2</text>
<text x="111.9" y="71">VL0805</text>
<text x="152.6" y="68.5">VD3</text>
<text x="152.6" y="71">VL0805</text>
<text x="190.8" y="68.5">VD4</text>
<text x="190.8" y="71">VL0805</text>
<text x="231.5" y="68.5">VD5</text>
<text x="231.5" y="71">VL0805</text>
<text x="269.7" y="68.5">VD6</text>
<text x="269.7" y="71">VL0805</text>
<text x="88.7" y="106.9">DA1</text>
<text x="88.7" y="109.5">LP2985-30</text>
<text x="68.9" y="118.4">C15</text>
<text x="124.9" y="118.4">C16</text>
<text x="137.6" y="118.4">C17</text>
<text x="152.8" y="118.4">C24</text>
<text x="165.6" y="118.4">C25</text>
<text x="178.3" y="118.4">C26</text>
<text x="191" y="118.4">C27</text>
<text x="226.1" y="114.6">XS5</text>
<text x="226.1" y="117.1">PLS-2R</text>
<text x="68.9" y="123.5">0402</text>
<text x="68.9" y="120.9">100n</text>
<text x="124.9" y="123.5">0402</text>
<text x="124.9" y="120.9">100n</text>
<text x="137.6" y="123.5">0402</text>
<text x="137.6" y="120.9">100n</text>
<text x="152.8" y="123.5">0402</text>
<text x="152.8" y="120.9">100n</text>
<text x="165.6" y="123.5">0402</text>
<text x="165.6" y="120.9">100n</text>
<text x="178.3" y="123.5">0402</text>
<text x="178.3" y="120.9">100n</text>
<text x="191" y="123.5">0402</text>
<text x="191" y="120.9">100n</text>
<text x="126.9" y="137.5">L1</text>
<text x="27.7" y="140.1">D1</text>
<text x="27.7" y="142.6">SK56</text>
<text x="88.7" y="140.1">DA2</text>
<text x="88.7" y="142.6">ST1S06</text>
<text x="126.9" y="142.6">VLS6045</text>
<text x="126.9" y="140.1">3u3</text>
<text x="180.3" y="140.1">D2</text>
<text x="180.3" y="142.6">SK56</text>
<text x="226.1" y="140.1">XS6</text>
<text x="226.1" y="142.6">PLS-2R</text>
<text x="140.6" y="150">R32</text>
<text x="176.3" y="150">R33</text>
<text x="25.7" y="154">C18</text>
<text x="56.9" y="154">C19</text>
<text x="68.9" y="154">C20</text>
<text x="140.6" y="155">0402</text>
<text x="140.6" y="152.5">150K</text>
<text x="152.8" y="154">C21</text>
<text x="163.8" y="154">C22</text>
<text x="176.3" y="155">0402</text>
<text x="176.3" y="152.5">100R</text>
<text x="203.8" y="154">C23</text>
<text x="25.7" y="159.1">0402</text>
<text x="25.7" y="156.6">100n</text>
<text x="56.9" y="159.1">1206</text>
<text x="56.9" y="156.6">47uF</text>
<text x="68.9" y="159.1">0402</text>
<text x="68.9" y="156.6">100n</text>
<text x="140.6" y="160.1">R34</text>
<text x="152.8" y="159.1">0402</text>
<text x="152.8" y="156.6">100n</text>
<text x="163.8" y="159.1">1206</text>
<text x="163.8" y="156.6">47uF</text>
<text x="203.8" y="159.1">0402</text>
<text x="203.8" y="156.6">100n</text>
<text x="140.6" y="165.2">0402</text>
<text x="140.6" y="162.7">47K</text>
<text x="178.1" y="162.7">VD7</text>
<text x="178.1" y="165.2">VL0805</text>
<text x="240.1" y="185.9">Designed by</text>
<text x="240.1" y="188.4">Dzinn</text>
<text x="240.1" y="190.9">St-Peterburg, Russia</text>
<text x="180.3" y="196">D:\NEW_PROGECTS\UART_CHANGER_ANDREY\UART_CHANGER_INDICATION.SchDoc</text>
</g>
</svg>
